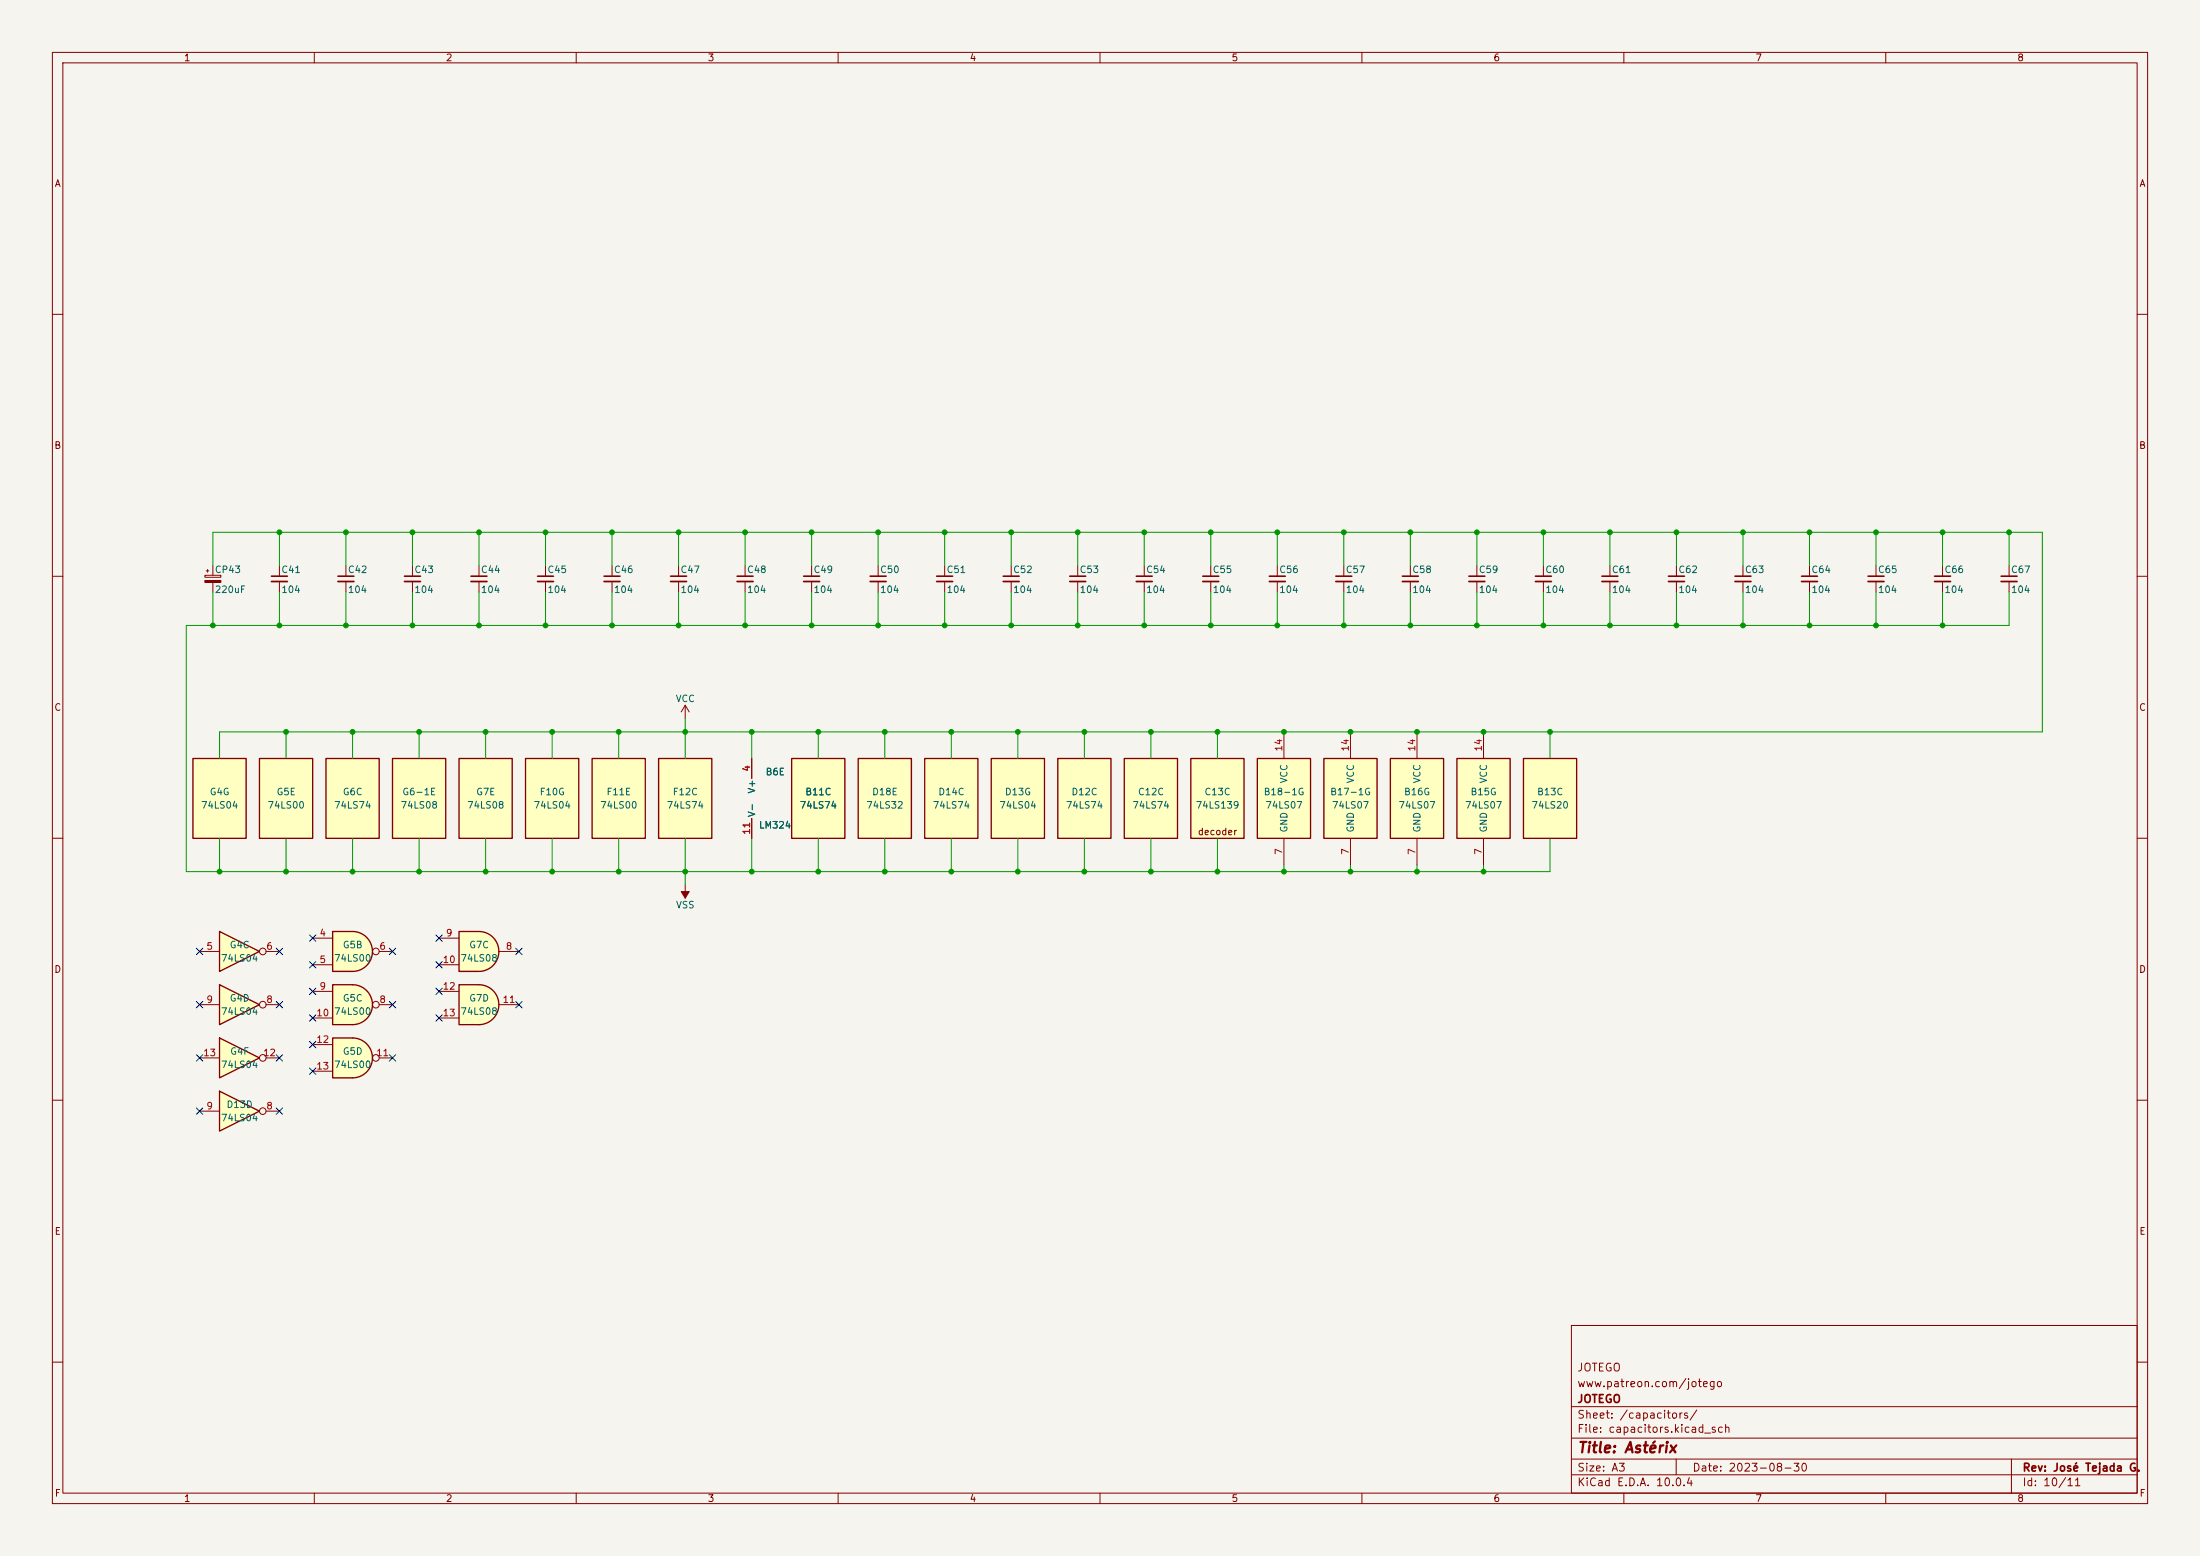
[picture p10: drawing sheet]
<svg xmlns="http://www.w3.org/2000/svg" width="420mm" height="297mm" viewBox="0 0 420 297" stroke-linecap="round" stroke-linejoin="round" font-family="sans-serif">
<path d="M0 0h420v297h-420z" fill="#f5f4ef" stroke="#f5f4ef" stroke-width=".19"/>
<g fill="none" stroke="#840000" stroke-width=".19">
<path d="M10 10h400v277h-400zM12 12h396v273h-396zM60 10v2M110 10v2M160 10v2M210 10v2M260 10v2M310 10v2M360 10v2M10 60h2M408 60h2M10 110h2"/>
<path d="M116.8 108v2M116.8 111v2M129.5 108v2M129.5 111v2M142.2 108v2M142.2 111v2M154.9 108v2M154.9 111v2M167.6 108v2M167.6 111v2M180.3 108v2M180.3 111v2"/>
<path d="M193 108v2M193 111v2M256.5 108v2M256.5 111v2M408 110h2M10 160h2M408 160h2M10 210h2M408 210h2M300 253h108v32h-108zM10 260h2M300 278.5h108"/>
<path d="M300 274.5h108M300 268.5h108M320 278.5v3M384 278.5v6.5M408 260h2M60 285v2M110 285v2M160 285v2M210 285v2M260 285v2M300 281.5h108M310 285v2"/>
<path d="M360 285v2"/>
</g>
<path d="M115.3 110h3.1M128 110h3.1M140.7 110h3.1M153.4 110h3.1M166.1 110h3.1M178.8 110h3.1M191.5 110h3.1M255 110h3.1" fill="none" stroke="#840000" stroke-width=".3"/>
<path d="M115.3 111h3.1M128 111h3.1M140.7 111h3.1M153.4 111h3.1M166.1 111h3.1M178.8 111h3.1M191.5 111h3.1M255 111h3.1" fill="none" stroke="#840000" stroke-width=".33"/>
<path d="M113 144.8h10.2v15.2h-10.2z" fill="#ffffc2"/>
<path d="M113 144.8h10.2v15.2h-10.2z" fill="none" stroke="#840000" stroke-width=".25"/>
<path d="M125.7 144.8h10.2v15.2h-10.2z" fill="#ffffc2"/>
<path d="M125.7 144.8h10.2v15.2h-10.2z" fill="none" stroke="#840000" stroke-width=".25"/>
<path d="M143.5 144.8v3.8M143.5 156.2v3.8M130.8 168.9v2.6" fill="none" stroke="#840000" stroke-width=".19"/>
<path d="M130 170.2h1.6l-.8 1.3z" fill="#840000" stroke="#840000" stroke-width=".19"/>
<path d="M41.9 198.1l7.6 3.8-7.6 3.8z" fill="#ffffc2"/>
<path d="M41.9 198.1l7.6 3.8-7.6 3.8z" fill="none" stroke="#840000" stroke-width=".25"/>
<g fill="none" stroke="#840000" stroke-width=".19">
<path d="M38.1 201.9h3.8M50.8 201.9h2.5"/>
<circle cx="50.2" cy="201.9" r=".63"/>
</g>
<path d="M41.9 208.3l7.6 3.8-7.6 3.8z" fill="#ffffc2"/>
<path d="M41.9 208.3l7.6 3.8-7.6 3.8z" fill="none" stroke="#840000" stroke-width=".25"/>
<g fill="none" stroke="#840000" stroke-width=".19">
<path d="M38.1 212.1h3.8M50.8 212.1h2.5"/>
<circle cx="50.2" cy="212.1" r=".63"/>
</g>
<path d="M67.3 188a3.8 3.8 0 0 1 3.8 3.8 3.8 3.8 0 0 1-3.8 3.8z" fill="#ffffc2" stroke="#ffffc2" stroke-width=".19"/>
<path d="M63.5 188h3.8v7.6h-3.8z" fill="#ffffc2"/>
<path d="M63.5 188h3.8a3.8 3.8 0 0 1 3.8 3.8 3.8 3.8 0 0 1-3.8 3.8h-3.8z" fill="none" stroke="#840000" stroke-width=".25"/>
<g fill="none" stroke="#840000" stroke-width=".19">
<path d="M59.7 189.2h3.8M59.7 194.3h3.8M72.4 191.8h2.5"/>
<circle cx="71.8" cy="191.8" r=".63"/>
</g>
<path d="M67.3 198.1a3.8 3.8 0 0 1 3.8 3.8 3.8 3.8 0 0 1-3.8 3.8z" fill="#ffffc2" stroke="#ffffc2" stroke-width=".19"/>
<path d="M63.5 198.1h3.8v7.6h-3.8z" fill="#ffffc2"/>
<path d="M63.5 198.1h3.8a3.8 3.8 0 0 1 3.8 3.8 3.8 3.8 0 0 1-3.8 3.8h-3.8z" fill="none" stroke="#840000" stroke-width=".25"/>
<g fill="none" stroke="#840000" stroke-width=".19">
<path d="M59.7 199.4h3.8M59.7 204.5h3.8M72.4 201.9h2.5"/>
<circle cx="71.8" cy="201.9" r=".63"/>
</g>
<path d="M41.9 188l7.6 3.8-7.6 3.8z" fill="#ffffc2"/>
<path d="M41.9 188l7.6 3.8-7.6 3.8z" fill="none" stroke="#840000" stroke-width=".25"/>
<g fill="none" stroke="#840000" stroke-width=".19">
<path d="M38.1 191.8h3.8M50.8 191.8h2.5"/>
<circle cx="50.2" cy="191.8" r=".63"/>
</g>
<path d="M41.9 177.8l7.6 3.8-7.6 3.8z" fill="#ffffc2"/>
<path d="M41.9 177.8l7.6 3.8-7.6 3.8z" fill="none" stroke="#840000" stroke-width=".25"/>
<g fill="none" stroke="#840000" stroke-width=".19">
<path d="M38.1 181.6h3.8M50.8 181.6h2.5"/>
<circle cx="50.2" cy="181.6" r=".63"/>
</g>
<path d="M201.9 144.8h10.2v15.2h-10.2z" fill="#ffffc2"/>
<path d="M201.9 144.8h10.2v15.2h-10.2z" fill="none" stroke="#840000" stroke-width=".25"/>
<path d="M91.4 188a3.8 3.8 0 0 1 3.8 3.8 3.8 3.8 0 0 1-3.8 3.8z" fill="#ffffc2" stroke="#ffffc2" stroke-width=".19"/>
<path d="M87.6 188h3.8v7.6h-3.8z" fill="#ffffc2"/>
<path d="M87.6 188h3.8a3.8 3.8 0 0 1 3.8 3.8 3.8 3.8 0 0 1-3.8 3.8h-3.8z" fill="none" stroke="#840000" stroke-width=".25"/>
<path d="M83.8 189.2h3.8M83.8 194.3h3.8M95.2 191.8h3.9" fill="none" stroke="#840000" stroke-width=".19"/>
<path d="M91.4 177.8a3.8 3.8 0 0 1 3.8 3.8 3.8 3.8 0 0 1-3.8 3.8z" fill="#ffffc2" stroke="#ffffc2" stroke-width=".19"/>
<path d="M87.6 177.8h3.8v7.6h-3.8z" fill="#ffffc2"/>
<path d="M87.6 177.8h3.8a3.8 3.8 0 0 1 3.8 3.8 3.8 3.8 0 0 1-3.8 3.8h-3.8z" fill="none" stroke="#840000" stroke-width=".25"/>
<path d="M83.8 179.1h3.8M83.8 184.2h3.8M95.2 181.6h3.9" fill="none" stroke="#840000" stroke-width=".19"/>
<path d="M67.3 177.8a3.8 3.8 0 0 1 3.8 3.8 3.8 3.8 0 0 1-3.8 3.8z" fill="#ffffc2" stroke="#ffffc2" stroke-width=".19"/>
<path d="M63.5 177.8h3.8v7.6h-3.8z" fill="#ffffc2"/>
<path d="M63.5 177.8h3.8a3.8 3.8 0 0 1 3.8 3.8 3.8 3.8 0 0 1-3.8 3.8h-3.8z" fill="none" stroke="#840000" stroke-width=".25"/>
<g fill="none" stroke="#840000" stroke-width=".19">
<path d="M39.1 109.8h3.1v.4h-3.1zM39.4 109h.5M39.6 108.7v.5M40.6 108v1.8M40.6 111.2v1.8M53.3 108v2M53.3 111v2M66 108v2M66 111v2M205.7 108v2M205.7 111v2M59.7 179.1h3.8"/>
<path d="M59.7 184.2h3.8M72.4 181.6h2.5"/>
<circle cx="71.8" cy="181.6" r=".63"/>
</g>
<path d="M51.8 110h3.1M64.5 110h3.1M204.2 110h3.1" fill="none" stroke="#840000" stroke-width=".3"/>
<path d="M51.8 111h3.1M64.5 111h3.1M204.2 111h3.1" fill="none" stroke="#840000" stroke-width=".33"/>
<path d="M39.1 110.8h3.1v.4h-3.1z" fill="#840000" stroke="#840000" stroke-width=".19"/>
<path d="M227.3 144.8h10.2v15.2h-10.2z" fill="#ffffc2"/>
<path d="M227.3 144.8h10.2v15.2h-10.2z" fill="none" stroke="#840000" stroke-width=".25"/>
<path d="M214.6 144.8h10.2v15.2h-10.2z" fill="#ffffc2"/>
<path d="M214.6 144.8h10.2v15.2h-10.2z" fill="none" stroke="#840000" stroke-width=".25"/>
<path d="M229.6 110h3.1" fill="none" stroke="#840000" stroke-width=".3"/>
<path d="M229.6 111h3.1" fill="none" stroke="#840000" stroke-width=".33"/>
<path d="M231.1 108v2M231.1 111v2" fill="none" stroke="#840000" stroke-width=".19"/>
<path d="M36.8 144.8h10.2v15.2h-10.2z" fill="#ffffc2"/>
<path d="M36.8 144.8h10.2v15.2h-10.2z" fill="none" stroke="#840000" stroke-width=".25"/>
<path d="M100.3 144.8h10.2v15.2h-10.2z" fill="#ffffc2"/>
<path d="M100.3 144.8h10.2v15.2h-10.2z" fill="none" stroke="#840000" stroke-width=".25"/>
<path d="M216.9 110h3.1" fill="none" stroke="#840000" stroke-width=".3"/>
<path d="M216.9 111h3.1" fill="none" stroke="#840000" stroke-width=".33"/>
<path d="M218.4 108v2M218.4 111v2" fill="none" stroke="#840000" stroke-width=".19"/>
<path d="M87.6 144.8h10.2v15.2h-10.2z" fill="#ffffc2"/>
<path d="M87.6 144.8h10.2v15.2h-10.2z" fill="none" stroke="#840000" stroke-width=".25"/>
<path d="M49.5 144.8h10.2v15.2h-10.2z" fill="#ffffc2"/>
<path d="M49.5 144.8h10.2v15.2h-10.2z" fill="none" stroke="#840000" stroke-width=".25"/>
<path d="M62.2 144.8h10.2v15.2h-10.2z" fill="#ffffc2"/>
<path d="M62.2 144.8h10.2v15.2h-10.2z" fill="none" stroke="#840000" stroke-width=".25"/>
<path d="M293.1 110h3.1" fill="none" stroke="#840000" stroke-width=".3"/>
<path d="M293.1 111h3.1" fill="none" stroke="#840000" stroke-width=".33"/>
<path d="M294.6 108v2M294.6 111v2" fill="none" stroke="#840000" stroke-width=".19"/>
<path d="M74.9 144.8h10.2v15.2h-10.2z" fill="#ffffc2"/>
<path d="M74.9 144.8h10.2v15.2h-10.2z" fill="none" stroke="#840000" stroke-width=".25"/>
<g fill="none" stroke="#840000" stroke-width=".19">
<path d="M78.7 108v2M78.7 111v2M91.4 108v2M91.4 111v2M104.1 108v2M104.1 111v2M307.3 108v2M307.3 111v2M320 108v2M320 111v2M332.7 108v2M332.7 111v2"/>
<path d="M130.8 134.6l-.8 1.3M130.8 134.6l.8 1.3M130.8 134.6v2.6"/>
</g>
<path d="M77.2 110h3.1M89.9 110h3.1M102.6 110h3.1M305.8 110h3.1M318.5 110h3.1M331.2 110h3.1" fill="none" stroke="#840000" stroke-width=".3"/>
<path d="M77.2 111h3.1M89.9 111h3.1M102.6 111h3.1M305.8 111h3.1M318.5 111h3.1M331.2 111h3.1" fill="none" stroke="#840000" stroke-width=".33"/>
<path d="M176.5 144.8h10.2v15.2h-10.2z" fill="#ffffc2"/>
<path d="M176.5 144.8h10.2v15.2h-10.2z" fill="none" stroke="#840000" stroke-width=".25"/>
<path d="M189.2 144.8h10.2v15.2h-10.2z" fill="#ffffc2"/>
<path d="M189.2 144.8h10.2v15.2h-10.2z" fill="none" stroke="#840000" stroke-width=".25"/>
<path d="M151.1 144.8h10.2v15.2h-10.2z" fill="#ffffc2"/>
<path d="M151.1 144.8h10.2v15.2h-10.2z" fill="none" stroke="#840000" stroke-width=".25"/>
<path d="M163.8 144.8h10.2v15.2h-10.2z" fill="#ffffc2"/>
<path d="M163.8 144.8h10.2v15.2h-10.2z" fill="none" stroke="#840000" stroke-width=".25"/>
<path d="M240 144.8h10.2v15.2h-10.2z" fill="#ffffc2"/>
<path d="M240 144.8h10.2v15.2h-10.2z" fill="none" stroke="#840000" stroke-width=".25"/>
<path d="M245.1 139.7v5.1M245.1 160v5.1" fill="none" stroke="#840000" stroke-width=".19"/>
<path d="M290.8 144.8h10.2v15.2h-10.2z" fill="#ffffc2"/>
<path d="M290.8 144.8h10.2v15.2h-10.2z" fill="none" stroke="#840000" stroke-width=".25"/>
<path d="M278.1 144.8h10.2v15.2h-10.2z" fill="#ffffc2"/>
<path d="M278.1 144.8h10.2v15.2h-10.2z" fill="none" stroke="#840000" stroke-width=".25"/>
<path d="M345.4 108v2M345.4 111v2M358.1 108v2M358.1 111v2M370.8 108v2M370.8 111v2M383.5 108v2M383.5 111v2M283.2 139.7v5.1M283.2 160v5.1" fill="none" stroke="#840000" stroke-width=".19"/>
<path d="M343.9 110h3.1M356.6 110h3.1M369.3 110h3.1M382 110h3.1" fill="none" stroke="#840000" stroke-width=".3"/>
<path d="M343.9 111h3.1M356.6 111h3.1M369.3 111h3.1M382 111h3.1" fill="none" stroke="#840000" stroke-width=".33"/>
<path d="M252.7 144.8h10.2v15.2h-10.2z" fill="#ffffc2"/>
<path d="M252.7 144.8h10.2v15.2h-10.2z" fill="none" stroke="#840000" stroke-width=".25"/>
<path d="M257.8 139.7v5.1M257.8 160v5.1" fill="none" stroke="#840000" stroke-width=".19"/>
<path d="M265.4 144.8h10.2v15.2h-10.2z" fill="#ffffc2"/>
<path d="M265.4 144.8h10.2v15.2h-10.2z" fill="none" stroke="#840000" stroke-width=".25"/>
<path d="M243.8 108v2M243.8 111v2M269.2 108v2M269.2 111v2M281.9 108v2M281.9 111v2M270.5 139.7v5.1M143.5 144.8v3.8M143.5 156.2v3.8M270.5 160v5.1" fill="none" stroke="#840000" stroke-width=".19"/>
<path d="M242.3 110h3.1M267.7 110h3.1M280.4 110h3.1" fill="none" stroke="#840000" stroke-width=".3"/>
<path d="M242.3 111h3.1M267.7 111h3.1M280.4 111h3.1" fill="none" stroke="#840000" stroke-width=".33"/>
<g fill="none" stroke="#009600" stroke-width=".19">
<path d="M40.6 108v-6.4h349.3v38.1h-348v5.1M40.6 113v6.4M53.3 101.6v6.4M53.3 113v6.4M66 101.6v6.4M66 113v6.4M78.7 101.6v6.4M78.7 113v6.4M91.4 101.6v6.4M91.4 113v6.4M104.1 101.6v6.4M104.1 113v6.4"/>
<path d="M116.8 101.6v6.4M116.8 113v6.4M129.5 101.6v6.4M129.5 113v6.4M142.2 101.6v6.4M142.2 113v6.4M154.9 101.6v6.4M154.9 113v6.4M167.6 101.6v6.4M167.6 113v6.4M180.3 101.6v6.4M180.3 113v6.4"/>
<path d="M193 101.6v6.4M193 113v6.4M205.7 101.6v6.4M205.7 113v6.4M218.4 101.6v6.4M218.4 113v6.4M231.1 101.6v6.4M231.1 113v6.4M243.8 101.6v6.4M243.8 113v6.4M256.5 101.6v6.4M256.5 113v6.4"/>
<path d="M269.2 101.6v6.4M269.2 113v6.4M281.9 101.6v6.4M281.9 113v6.4M294.6 101.6v6.4M294.6 113v6.4M307.3 101.6v6.4M307.3 113v6.4M320 101.6v6.4M320 113v6.4M332.7 101.6v6.4M332.7 113v6.4"/>
<path d="M345.4 101.6v6.4M345.4 113v6.4M358.1 101.6v6.4M358.1 113v6.4M370.8 101.6v6.4M370.8 113v6.4M383.5 113v6.4h-347.9v47h260.3v-6.4M383.5 101.6v6.4M54.6 139.7v5.1M67.3 139.7v5.1M80 139.7v5.1M92.7 139.7v5.1"/>
<path d="M105.4 139.7v5.1M118.1 139.7v5.1M130.8 137.2v7.6M143.5 139.7v5.1M156.2 139.7v5.1M168.9 139.7v5.1M181.6 139.7v5.1M194.3 139.7v5.1M207 139.7v5.1M219.7 139.7v5.1M232.4 139.7v5.1M295.9 139.7v5.1"/>
<path d="M41.9 160v6.4M54.6 160v6.4M67.3 160v6.4M80 160v6.4M92.7 160v6.4M105.4 160v6.4M118.1 160v6.4M130.8 160v8.9M143.5 160v6.4M156.2 160v6.4M168.9 160v6.4M181.6 160v6.4"/>
<path d="M194.3 160v6.4M207 160v6.4M219.7 160v6.4M232.4 160v6.4M245.1 165.1v1.3M257.8 165.1v1.3M270.5 165.1v1.3M283.2 165.1v1.3"/>
</g>
<g fill="none" stroke="#000084" stroke-width=".19">
<path d="M59.1 178.5l1.2 1.2M60.3 178.5l-1.2 1.2M83.2 178.5l1.2 1.2M84.4 178.5l-1.2 1.2M37.5 181l1.2 1.2M37.5 191.2l1.2 1.2M38.7 181l-1.2 1.2M38.7 191.2l-1.2 1.2M52.7 181l1.2 1.2M52.7 191.2l1.2 1.2M53.9 181l-1.2 1.2M53.9 191.2l-1.2 1.2"/>
<path d="M59.1 188.6l1.2 1.2M59.1 198.8l1.2 1.2M59.1 193.7l1.2 1.2M59.1 183.5l1.2 1.3M60.3 188.6l-1.2 1.2M60.3 198.8l-1.2 1.2M60.3 193.7l-1.2 1.2M60.3 183.5l-1.2 1.3M74.3 191.2l1.2 1.2M74.3 181l1.2 1.2M75.5 191.2l-1.2 1.2M75.5 181l-1.2 1.2"/>
<path d="M83.2 193.7l1.2 1.2M83.2 183.5l1.2 1.3M83.2 188.6l1.2 1.2M84.4 193.7l-1.2 1.2M84.4 183.5l-1.2 1.3M84.4 188.6l-1.2 1.2M98.5 191.2l1.2 1.2M98.5 181l1.2 1.2M99.7 191.2l-1.2 1.2M99.7 181l-1.2 1.2M37.5 211.5l1.2 1.2M37.5 201.3l1.2 1.2"/>
<path d="M38.7 211.5l-1.2 1.2M38.7 201.3l-1.2 1.2M52.7 211.5l1.2 1.2M52.7 201.3l1.2 1.2M53.9 211.5l-1.2 1.2M53.9 201.3l-1.2 1.2M59.1 203.9l1.2 1.2M60.3 203.9l-1.2 1.2M74.3 201.3l1.2 1.2M75.5 201.3l-1.2 1.2"/>
</g>
<g fill="#009600" stroke="#009600" stroke-width=".19">
<circle cx="232.4" cy="166.4" r=".46"/>
<circle cx="207" cy="166.4" r=".46"/>
<circle cx="219.7" cy="166.4" r=".46"/>
<circle cx="205.7" cy="119.4" r=".46"/>
<circle cx="243.8" cy="101.6" r=".46"/>
<circle cx="218.4" cy="119.4" r=".46"/>
<circle cx="231.1" cy="119.4" r=".46"/>
<circle cx="207" cy="139.7" r=".46"/>
<circle cx="218.4" cy="101.6" r=".46"/>
<circle cx="205.7" cy="101.6" r=".46"/>
<circle cx="232.4" cy="139.7" r=".46"/>
<circle cx="219.7" cy="139.7" r=".46"/>
<circle cx="231.1" cy="101.6" r=".46"/>
<circle cx="295.9" cy="139.7" r=".46"/>
<circle cx="294.6" cy="119.4" r=".46"/>
<circle cx="294.6" cy="101.6" r=".46"/>
<circle cx="307.3" cy="119.4" r=".46"/>
<circle cx="307.3" cy="101.6" r=".46"/>
<circle cx="320" cy="101.6" r=".46"/>
<circle cx="358.1" cy="119.4" r=".46"/>
<circle cx="370.8" cy="119.4" r=".46"/>
<circle cx="345.4" cy="119.4" r=".46"/>
<circle cx="320" cy="119.4" r=".46"/>
<circle cx="332.7" cy="119.4" r=".46"/>
<circle cx="332.7" cy="101.6" r=".46"/>
<circle cx="281.9" cy="119.4" r=".46"/>
<circle cx="270.5" cy="139.7" r=".46"/>
<circle cx="257.8" cy="139.7" r=".46"/>
<circle cx="283.2" cy="139.7" r=".46"/>
<circle cx="269.2" cy="119.4" r=".46"/>
<circle cx="269.2" cy="101.6" r=".46"/>
<circle cx="256.5" cy="101.6" r=".46"/>
<circle cx="243.8" cy="119.4" r=".46"/>
<circle cx="256.5" cy="119.4" r=".46"/>
<circle cx="281.9" cy="101.6" r=".46"/>
<circle cx="245.1" cy="139.7" r=".46"/>
<circle cx="283.2" cy="166.4" r=".46"/>
<circle cx="270.5" cy="166.4" r=".46"/>
<circle cx="245.1" cy="166.4" r=".46"/>
<circle cx="257.8" cy="166.4" r=".46"/>
<circle cx="370.8" cy="101.6" r=".46"/>
<circle cx="383.5" cy="101.6" r=".46"/>
<circle cx="345.4" cy="101.6" r=".46"/>
<circle cx="358.1" cy="101.6" r=".46"/>
<circle cx="181.6" cy="166.4" r=".46"/>
<circle cx="194.3" cy="166.4" r=".46"/>
<circle cx="168.9" cy="166.4" r=".46"/>
<circle cx="168.9" cy="139.7" r=".46"/>
<circle cx="194.3" cy="139.7" r=".46"/>
<circle cx="181.6" cy="139.7" r=".46"/>
<circle cx="116.8" cy="101.6" r=".46"/>
<circle cx="116.8" cy="119.4" r=".46"/>
<circle cx="80" cy="139.7" r=".46"/>
<circle cx="67.3" cy="139.7" r=".46"/>
<circle cx="80" cy="166.4" r=".46"/>
<circle cx="118.1" cy="139.7" r=".46"/>
<circle cx="92.7" cy="139.7" r=".46"/>
<circle cx="105.4" cy="139.7" r=".46"/>
<circle cx="54.6" cy="139.7" r=".46"/>
<circle cx="67.3" cy="166.4" r=".46"/>
<circle cx="41.9" cy="166.4" r=".46"/>
<circle cx="54.6" cy="166.4" r=".46"/>
<circle cx="92.7" cy="166.4" r=".46"/>
<circle cx="143.5" cy="166.4" r=".46"/>
<circle cx="156.2" cy="166.4" r=".46"/>
<circle cx="118.1" cy="166.4" r=".46"/>
<circle cx="130.8" cy="166.4" r=".46"/>
<circle cx="105.4" cy="166.4" r=".46"/>
<circle cx="143.5" cy="139.7" r=".46"/>
<circle cx="130.8" cy="139.7" r=".46"/>
<circle cx="78.7" cy="119.4" r=".46"/>
<circle cx="66" cy="119.4" r=".46"/>
<circle cx="104.1" cy="101.6" r=".46"/>
<circle cx="104.1" cy="119.4" r=".46"/>
<circle cx="40.6" cy="119.4" r=".46"/>
<circle cx="53.3" cy="119.4" r=".46"/>
<circle cx="91.4" cy="101.6" r=".46"/>
<circle cx="91.4" cy="119.4" r=".46"/>
<circle cx="53.3" cy="101.6" r=".46"/>
<circle cx="78.7" cy="101.6" r=".46"/>
<circle cx="66" cy="101.6" r=".46"/>
<circle cx="193" cy="119.4" r=".46"/>
<circle cx="167.6" cy="119.4" r=".46"/>
<circle cx="180.3" cy="119.4" r=".46"/>
<circle cx="167.6" cy="101.6" r=".46"/>
<circle cx="193" cy="101.6" r=".46"/>
<circle cx="180.3" cy="101.6" r=".46"/>
<circle cx="154.9" cy="119.4" r=".46"/>
<circle cx="154.9" cy="101.6" r=".46"/>
<circle cx="129.5" cy="101.6" r=".46"/>
<circle cx="142.2" cy="101.6" r=".46"/>
<circle cx="129.5" cy="119.4" r=".46"/>
<circle cx="156.2" cy="139.7" r=".46"/>
<circle cx="142.2" cy="119.4" r=".46"/>
</g>
<text font-size="2" fill="#840000" x="301" y="277.8">Title: Astérix</text>
<g font-size="1.5" fill="#840000">
<text x="301" y="262.1">JOTEGO</text>
<text x="301" y="268.1">JOTEGO</text>
<text x="301" y="265.1">www.patreon.com/jotego</text>
<text x="301" y="273.8">File: capacitors.kicad_sch</text>
<text x="301" y="271.1">Sheet: /capacitors/</text>
<text x="301" y="281.2">Size: A3</text>
<text x="323" y="281.2">Date: 2023-08-30</text>
<text x="386" y="281.2">Rev: José Tejada G.</text>
<text x="301" y="284">KiCad E.D.A. 10.0.4</text>
<text x="386" y="284">Id: 10/11</text>
</g>
<g font-size="1.3" fill="#840000">
<text x="35" y="12">1</text>
<text x="85" y="12">2</text>
<text x="135" y="12">3</text>
<text x="185" y="12">4</text>
<text x="235" y="12">5</text>
<text x="285" y="12">6</text>
<text x="335" y="12">7</text>
<text x="385" y="12">8</text>
<text x="10.3" y="36">A</text>
<text x="408.3" y="36">A</text>
<text x="10.3" y="86">B</text>
<text x="408.2" y="86">B</text>
<text x="10.3" y="136">C</text>
<text x="408.2" y="136">C</text>
<text x="228.6" y="159.7">decoder</text>
<text x="10.3" y="186">D</text>
<text x="408.2" y="186">D</text>
<text x="10.3" y="236">E</text>
<text x="408.3" y="236">E</text>
<text x="10.3" y="286">F</text>
<text x="35" y="287">1</text>
<text x="85" y="287">2</text>
<text x="135" y="287">3</text>
<text x="185" y="287">4</text>
<text x="235" y="287">5</text>
<text x="285" y="287">6</text>
<text x="335" y="287">7</text>
<text x="385" y="287">8</text>
<text x="408.3" y="286">F</text>
</g>
<g font-size="1.3" fill="#006464">
<text x="40.9" y="113.5">220uF</text>
<text x="40.9" y="109.7">CP43</text>
<text x="53.6" y="113.5">104</text>
<text x="53.6" y="109.7">C41</text>
<text x="66.3" y="113.5">104</text>
<text x="66.3" y="109.7">C42</text>
<text x="79" y="113.5">104</text>
<text x="79" y="109.7">C43</text>
<text x="91.7" y="113.5">104</text>
<text x="91.7" y="109.7">C44</text>
<text x="104.4" y="113.5">104</text>
<text x="104.4" y="109.7">C45</text>
<text x="117.1" y="113.5">104</text>
<text x="117.1" y="109.7">C46</text>
<text x="129.8" y="113.5">104</text>
<text x="129.8" y="109.7">C47</text>
<text x="142.5" y="113.5">104</text>
<text x="142.5" y="109.7">C48</text>
<text x="155.2" y="113.5">104</text>
<text x="155.2" y="109.7">C49</text>
<text x="167.9" y="113.5">104</text>
<text x="167.9" y="109.7">C50</text>
<text x="180.6" y="113.5">104</text>
<text x="180.6" y="109.7">C51</text>
<text x="193.3" y="113.5">104</text>
<text x="193.3" y="109.7">C52</text>
<text x="206" y="113.5">104</text>
<text x="206" y="109.7">C53</text>
<text x="218.7" y="113.5">104</text>
<text x="218.7" y="109.7">C54</text>
<text x="231.4" y="113.5">104</text>
<text x="231.4" y="109.7">C55</text>
<text x="244.1" y="113.5">104</text>
<text x="244.1" y="109.7">C56</text>
<text x="256.8" y="113.5">104</text>
<text x="256.8" y="109.7">C57</text>
<text x="269.5" y="113.5">104</text>
<text x="269.5" y="109.7">C58</text>
<text x="282.2" y="113.5">104</text>
<text x="282.2" y="109.7">C59</text>
<text x="294.9" y="113.5">104</text>
<text x="294.9" y="109.7">C60</text>
<text x="307.6" y="113.5">104</text>
<text x="307.6" y="109.7">C61</text>
<text x="320.3" y="113.5">104</text>
<text x="320.3" y="109.7">C62</text>
<text x="333" y="113.5">104</text>
<text x="333" y="109.7">C63</text>
<text x="345.7" y="113.5">104</text>
<text x="345.7" y="109.7">C64</text>
<text x="358.4" y="113.5">104</text>
<text x="358.4" y="109.7">C65</text>
<text x="371.1" y="113.5">104</text>
<text x="371.1" y="109.7">C66</text>
<text x="383.8" y="113.5">104</text>
<text x="383.8" y="109.7">C67</text>
<text x="128.9" y="134.3">VCC</text>
<text x="146.1" y="148.3">B6E</text>
<text x="246.1" y="149.6" transform="rotate(-90 246.1 149.6)">VCC</text>
<text x="258.8" y="149.6" transform="rotate(-90 258.8 149.6)">VCC</text>
<text x="271.5" y="149.6" transform="rotate(-90 271.5 149.6)">VCC</text>
<text x="284.2" y="149.6" transform="rotate(-90 284.2 149.6)">VCC</text>
<text x="38.3" y="154.6">74LS04</text>
<text x="39.9" y="152.1">G4G</text>
<text x="51" y="154.6">74LS00</text>
<text x="52.7" y="152.1">G5E</text>
<text x="63.7" y="154.6">74LS74</text>
<text x="65.3" y="152.1">G6C</text>
<text x="76.4" y="154.6">74LS08</text>
<text x="76.7" y="152.1">G6-1E</text>
<text x="89.1" y="154.6">74LS08</text>
<text x="90.8" y="152.1">G7E</text>
<text x="101.8" y="154.6">74LS04</text>
<text x="102.9" y="152.1">F10G</text>
<text x="114.5" y="154.6">74LS00</text>
<text x="115.7" y="152.1">F11E</text>
<text x="127.2" y="154.6">74LS74</text>
<text x="128.3" y="152.1">F12C</text>
<text x="144.5" y="151.6" transform="rotate(-90 144.5 151.6)">V+</text>
<text x="152.6" y="154.6">74LS74</text>
<text x="153.6" y="152.1">B11C</text>
<text x="165.3" y="154.6">74LS32</text>
<text x="166.4" y="152.1">D18E</text>
<text x="178" y="154.6">74LS74</text>
<text x="179" y="152.1">D14C</text>
<text x="190.7" y="154.6">74LS04</text>
<text x="191.7" y="152.1">D13G</text>
<text x="203.4" y="154.6">74LS74</text>
<text x="204.4" y="152.1">D12C</text>
<text x="216.1" y="154.6">74LS74</text>
<text x="217.1" y="152.1">C12C</text>
<text x="228.2" y="154.6">74LS139</text>
<text x="229.8" y="152.1">C13C</text>
<text x="241.1" y="152.1">B18-1G</text>
<text x="241.5" y="154.6">74LS07</text>
<text x="253.8" y="152.1">B17-1G</text>
<text x="254.2" y="154.6">74LS07</text>
<text x="266.9" y="154.6">74LS07</text>
<text x="267.9" y="152.1">B16G</text>
<text x="279.6" y="154.6">74LS07</text>
<text x="280.6" y="152.1">B15G</text>
<text x="292.3" y="154.6">74LS20</text>
<text x="293.3" y="152.1">B13C</text>
<text x="144.5" y="156.1" transform="rotate(-90 144.5 156.1)">V-</text>
<text x="144.8" y="158.5">LM324</text>
<text x="246.1" y="159" transform="rotate(-90 246.1 159)">GND</text>
<text x="258.8" y="159" transform="rotate(-90 258.8 159)">GND</text>
<text x="271.5" y="159" transform="rotate(-90 271.5 159)">GND</text>
<text x="284.2" y="159" transform="rotate(-90 284.2 159)">GND</text>
<text x="129" y="173.7">VSS</text>
<text x="42.1" y="183.9">74LS04</text>
<text x="43.7" y="181.3">G4C</text>
<text x="63.7" y="183.9">74LS00</text>
<text x="65.3" y="181.3">G5B</text>
<text x="87.8" y="183.9">74LS08</text>
<text x="89.5" y="181.3">G7C</text>
<text x="43.7" y="191.5">G4D</text>
<text x="65.3" y="191.5">G5C</text>
<text x="89.5" y="191.5">G7D</text>
<text x="42.1" y="194">74LS04</text>
<text x="63.7" y="194">74LS00</text>
<text x="87.8" y="194">74LS08</text>
<text x="43.8" y="201.6">G4F</text>
<text x="65.3" y="201.6">G5D</text>
<text x="42.1" y="204.2">74LS04</text>
<text x="63.7" y="204.2">74LS00</text>
<text x="42.1" y="214.3">74LS04</text>
<text x="43.1" y="211.8">D13D</text>
</g>
<g font-size="1.3" fill="#a90000">
<text x="245.1" y="143.6" transform="rotate(-90 245.1 143.6)">14</text>
<text x="257.8" y="143.6" transform="rotate(-90 257.8 143.6)">14</text>
<text x="270.5" y="143.6" transform="rotate(-90 270.5 143.6)">14</text>
<text x="283.2" y="143.6" transform="rotate(-90 283.2 143.6)">14</text>
<text x="143.5" y="147.4" transform="rotate(-90 143.5 147.4)">4</text>
<text x="143.5" y="159.4" transform="rotate(-90 143.5 159.4)">11</text>
<text x="245.1" y="163.3" transform="rotate(-90 245.1 163.3)">7</text>
<text x="257.8" y="163.3" transform="rotate(-90 257.8 163.3)">7</text>
<text x="270.5" y="163.3" transform="rotate(-90 270.5 163.3)">7</text>
<text x="283.2" y="163.3" transform="rotate(-90 283.2 163.3)">7</text>
<text x="60.9" y="179">4</text>
<text x="85" y="179">9</text>
<text x="39.3" y="181.6">5</text>
<text x="50.7" y="181.6">6</text>
<text x="60.9" y="184.1">5</text>
<text x="72.3" y="181.6">6</text>
<text x="84.4" y="184.1">10</text>
<text x="96.4" y="181.6">8</text>
<text x="39.3" y="191.7">9</text>
<text x="50.7" y="191.7">8</text>
<text x="60.9" y="189.2">9</text>
<text x="72.3" y="191.7">8</text>
<text x="84.4" y="189.2">12</text>
<text x="95.8" y="191.7">11</text>
<text x="60.3" y="194.3">10</text>
<text x="84.4" y="194.3">13</text>
<text x="38.7" y="201.9">13</text>
<text x="50.1" y="201.9">12</text>
<text x="60.3" y="199.4">12</text>
<text x="71.7" y="201.9">11</text>
<text x="60.3" y="204.4">13</text>
<text x="39.3" y="212.1">9</text>
<text x="50.7" y="212.1">8</text>
</g>
</svg>
